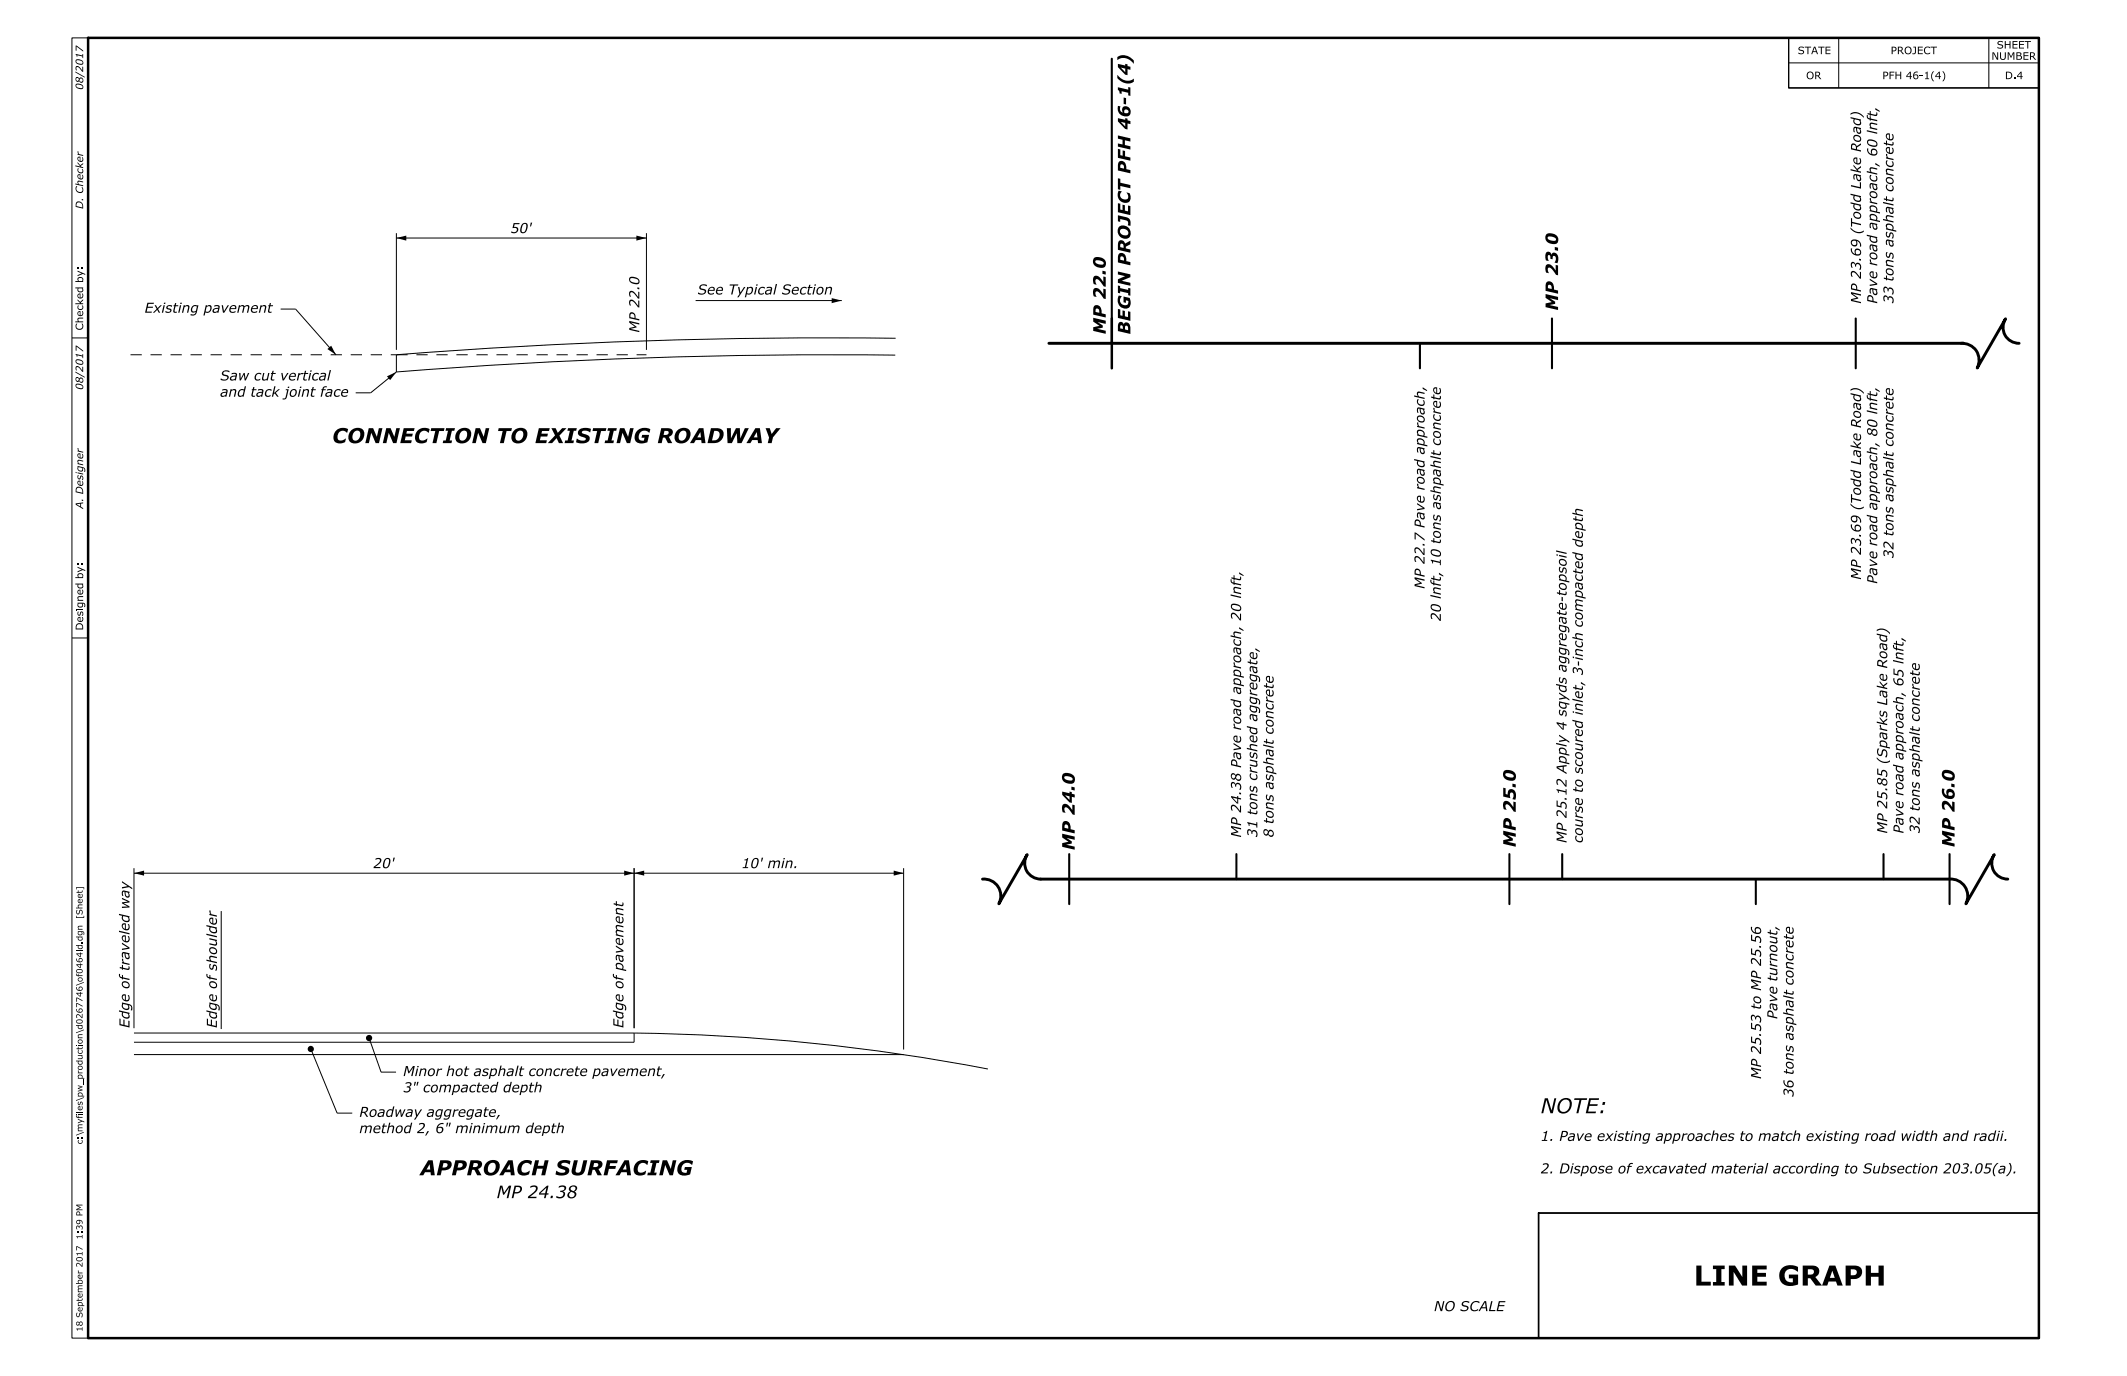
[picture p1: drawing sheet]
<svg xmlns="http://www.w3.org/2000/svg" width="432mm" height="279mm" viewBox="0 0 432 279" stroke-linecap="round" stroke-linejoin="round" font-family="sans-serif">
<g fill="none" stroke="#000" stroke-width=".2">
<path d="M14.6 7.7h3.3v264h-3.3zM17.9 7.7h345.2v10.2h50.8v228.4h-101.6v25.4h-294.4zM363.1 12.8h50.8M373.3 7.7v10.2M403.8 7.7v10.2M80.5 47.3v23.7M80.5 48.3h50.7M131.2 47.3v23.7M14.6 68.6h3.3M57 62.8h3l8.2 9.2M80.5 75.5l-5.3 4.3h-3M141.2 61h29.7"/>
<path d="M181.8 72.1a1115.3 1115.3 0 0 0-101.3 3.4M181.8 68.7a1116.4 1116.4 0 0 0-101.3 3.3v3.5M14.6 129.5h3.3M27.2 176.3v32.5M27.2 177.3h156.2M128.7 176.3v32.5M183.4 176.3v36.8M44.9 185v24M27.2 209.8h101.5M27.2 214.1h156.2M63.1 213l5.3 13h3.1M74.9 210.8l2.5 6.9h3"/>
<path d="M128.7 209.8a405.5 405.5 0 0 1 71.9 7.3M128.7 209.8v1.8h-101.5"/>
</g>
<path d="M26.5 72h54M80.5 72h50.7" fill="none" stroke="#000" stroke-width=".2" stroke-dasharray="2.3 1.8" stroke-linecap="butt"/>
<path d="M212.9 69.7h185.7M398.1 69.7a3.4 3.4 0 0 1 3.3 5l5.7-10a3.2 3.2 0 0 0 2.8 5M199.5 178.5a3.4 3.4 0 0 1 3.3 5l5.7-10a3.2 3.2 0 0 0 2.8 5h184.5a3.5 3.5 0 0 1 3.3 5l5.7-10a3.2 3.2 0 0 0 2.8 5" fill="none" stroke="#000" stroke-width=".59"/>
<g fill="#000">
<path d="M80.5 48.3l2-.5v1.1zM129.2 47.8l2 .5-2 .6zM66.5 70.9l.7-.7 1 1.8zM78.6 76.4l1.9-.9-1.3 1.7zM168.8 60.5l2.1 .5-2.1 .6zM27.2 177.3l2-.5v1zM126.7 176.8l2 .5-2 .5zM128.7 177.3l2.1-.5v1zM181.4 176.8l2 .5-2 .5z"/>
<path d="M15.3 14.5l1.9 1.1v.2l-1.9-1.1z" fill-rule="evenodd"/>
<path d="M226.8 15.2a2.43 2.43 0 0 0 3.4 .8v.6a2.49 2.49 0 0 1-3.4-.7z" fill-rule="evenodd"/>
<path d="M226.8 11.6a2.49 2.49 0 0 1 3.4 .7v.6a2.42 2.42 0 0 0-3.4-.7z" fill-rule="evenodd"/>
<path d="M392.4 14.5h.3a1.39 1.39 0 0 0 0 2h-.3a1.52 1.52 0 0 1 0-2z" fill-rule="evenodd"/>
<path d="M394.3 14.5h.2a1.52 1.52 0 0 1 0 2h-.2a1.39 1.39 0 0 0 0-2z" fill-rule="evenodd"/>
<path d="M15.8 36.8l.3-.1 .8 .2v.2l-.8-.2a.28 .28 0 0 0-.2 .2 .28 .28 0 0 0 .1 .3l.9 .2v.2l-1.6-.3v-.2l.6 .1-.2-.3z" fill-rule="evenodd"/>
<path d="M15.7 32.9l.6 .6 .6-.4v.2l-.5 .4 .5 .3v.1l-1.6-.3v-.2l1 .2-.6-.6z" fill-rule="evenodd"/>
<path d="M375.7 39.3v.3l.6 .1a.9 .9 0 0 0 .3 1.2 .9 .9 0 0 0 1.2-.2l-.2-.7 .2 .1v-.3zM376.5 39.8l.9 .2a.45 .45 0 0 1 .1 .7 .45 .45 0 0 1-.7 0 .58 .58 0 0 1-.3-.9z" fill-rule="evenodd"/>
<path d="M375.7 23.8v.2l.6 .2a.9 .9 0 0 0 .3 1.1 .9 .9 0 0 0 1.2-.1l-.2-.7h.2v-.2zM376.5 24.2l.9 .2a.45 .45 0 0 1 .1 .7 .45 .45 0 0 1-.7 0 .58 .58 0 0 1-.3-.9z" fill-rule="evenodd"/>
<path d="M375.7 23a2.06 2.06 0 0 1 2.7 .6v.3a1.94 1.94 0 0 0-2.7-.6z" fill-rule="evenodd"/>
<path d="M376.3 33.4l.7 .9 .8-.6v.3l-.7 .5 .2 .2 .5 .1v.3l-2.1-.5v-.3l1.3 .4-.7-.9z" fill-rule="evenodd"/>
<path d="M379 26.4l2.1 .5v.3l-2.1-.5z" fill-rule="evenodd"/>
<path d="M379 23.4h.2a.43 .43 0 0 0 .4 .6v-.4h.2v.5l1.3 .3v.2l-1.3-.3v.2h-.2v-.2a.68 .68 0 0 1-.6-.9z" fill-rule="evenodd"/>
<path d="M379.6 34.1l.4-.1 1.1 .2v.3l-.9-.3a.35 .35 0 0 0-.5 .3 .35 .35 0 0 0 .2 .4l1.2 .3v.3l-2.1-.5v-.3l.7 .2-.2-.4z" fill-rule="evenodd"/>
<path d="M382.4 29l.5 .1v-.6l.2 .1v.5l.7 .2a.29 .29 0 0 0 .4-.1 .29 .29 0 0 0 0-.4 .39 .39 0 0 1 .2 .5 .39 .39 0 0 1-.5 .2l-.8-.1v.1h-.2v-.2l-.5-.1z" fill-rule="evenodd"/>
<path d="M15.9 56.4l-.2 .3 .2 .4h-.6v.2h1.6v-.4a.61 .61 0 0 0-.3-.6 .61 .61 0 0 0-.7 .1zM16 56.5a.44 .44 0 0 1 .6 0 .44 .44 0 0 1 .1 .6h-.7l-.1-.4z" fill-rule="evenodd"/>
<path d="M15.3 58.4v.2h.5a.56 .56 0 0 0 .4 .8 .56 .56 0 0 0 .6-.8l.1-.2zM15.9 58.6h.7a.4 .4 0 0 1-.3 .6 .4 .4 0 0 1-.4-.6z" fill-rule="evenodd"/>
<path d="M107.7 45.2h.3l-.2 .8h-.2z" fill-rule="evenodd"/>
<path d="M157.5 57.7h.3l-.5 2.1h-.3z" fill-rule="evenodd"/>
<path d="M375.7 41.1v.2l.6 .2a.9 .9 0 0 0 .3 1.1 .9 .9 0 0 0 1.2-.1l-.2-.7h.2v-.2zM376.5 41.5l.9 .2a.45 .45 0 0 1 .1 .7 .45 .45 0 0 1-.7 0 .58 .58 0 0 1-.3-.9z" fill-rule="evenodd"/>
<path d="M375.7 46.2a1.95 1.95 0 0 0 2.7 .6v.3a2.07 2.07 0 0 1-2.7-.6z" fill-rule="evenodd"/>
<path d="M379 47.6v.3l.6 .2a.9 .9 0 0 0 .3 1.1 .9 .9 0 0 0 1.2-.1l-.2-.7h.2v-.3zM379.8 48.1l.9 .2a.45 .45 0 0 1 .1 .7 .45 .45 0 0 1-.7 0 .58 .58 0 0 1-.3-.9z" fill-rule="evenodd"/>
<path d="M382.3 41l2.1 .5v.2l-2.1-.4z" fill-rule="evenodd"/>
<path d="M382.9 43.8l.4-.1 1.1 .2v.3l-.9-.2a.35 .35 0 0 0-.5 .2 .35 .35 0 0 0 .2 .4l1.2 .3v.3l-2.1-.5v-.3l.7 .2-.2-.4z" fill-rule="evenodd"/>
<path d="M15.3 75.4l1.9 1.1v.2l-1.9-1.1z" fill-rule="evenodd"/>
<path d="M15.8 64.6l1.1-.1v.2h-.9l-.1 .2 .1 .4h.9v.1h-1.6v-.1h.6l-.2-.4z" fill-rule="evenodd"/>
<path d="M15.7 60.8l.6 .5 .6-.6v.3l-.5 .5 .5 .1v.2h-1.6v-.2h1l-.6-.6z" fill-rule="evenodd"/>
<path d="M48.6 79.2a.94 .94 0 0 0-.1 1.4l.7-.2v.2h.3l.4-2.2h-.2l-.2 .7-.4-.1zM48.8 79.4l.3-.2 .4 .1-.2 .9a.45 .45 0 0 1-.7 .1 .45 .45 0 0 1 0-.7z" fill-rule="evenodd"/>
<path d="M65.7 78.6l.7-.2-.1 .3a.43 .43 0 0 0-.6 .3h.4v.2h-.5l-.3 1.4h-.2l.3-1.4h-.2l.1-.2h.1z" fill-rule="evenodd"/>
<path d="M66.9 75.1h.3l-.5 2.2h-.3z" fill-rule="evenodd"/>
<path d="M287.7 79.6l.4-.1 1.1 .3v.2l-.9-.2a.35 .35 0 0 0-.5 .2 .35 .35 0 0 0 .2 .4l1.2 .4v.2l-2.1-.5v-.2l.7 .2-.2-.4z" fill-rule="evenodd"/>
<path d="M375.7 79.8v.3l.6 .1a.9 .9 0 0 0 .3 1.2 .9 .9 0 0 0 1.2-.2l-.2-.7 .2 .1v-.3zM376.5 80.3l.9 .2a.45 .45 0 0 1 .1 .7 .45 .45 0 0 1-.7 0 .58 .58 0 0 1-.3-.9z" fill-rule="evenodd"/>
<path d="M375.7 79.1a2.07 2.07 0 0 1 2.7 .6v.3a1.94 1.94 0 0 0-2.7-.6z" fill-rule="evenodd"/>
<path d="M55.7 78.4h.2l-.3 1.4 .9-.8h.4l-.9 .8 .6 .8h-.3l-.5-.7-.2 .2-.2 .5h-.2z" fill-rule="evenodd"/>
<path d="M287.1 93.2v.3l.6 .1a.9 .9 0 0 0 .4 1.1 .9 .9 0 0 0 1.1-.1l-.2-.7h.2v-.2zM288 93.7l.8 .2a.45 .45 0 0 1 .1 .6 .45 .45 0 0 1-.7 0 .58 .58 0 0 1-.2-.8z" fill-rule="evenodd"/>
<path d="M290.4 92.6l2.1 .4v.3l-2.1-.5z" fill-rule="evenodd"/>
<path d="M290.5 80.5l.5 .1v-.5h.2v.6l.7 .1a.29 .29 0 0 0 .4-.1 .29 .29 0 0 0 0-.3 .39 .39 0 0 1 .2 .5 .39 .39 0 0 1-.5 .2l-.8-.2v.2l-.2-.1v-.1l-.5-.1z" fill-rule="evenodd"/>
<path d="M291 98.8l.4-.1 1.1 .3v.2l-.9-.2a.35 .35 0 0 0-.5 .2 .35 .35 0 0 0 .2 .5l1.2 .3v.3l-2.1-.5v-.3l.7 .2-.2-.4z" fill-rule="evenodd"/>
<path d="M291 93.7l.4-.2 1.1 .3v.3l-.9-.3a.35 .35 0 0 0-.5 .2 .35 .35 0 0 0 .2 .5l1.2 .3v.3l-2.1-.5v-.3l.7 .2-.2-.4z" fill-rule="evenodd"/>
<path d="M375.7 97.1v.3l.6 .1a.9 .9 0 0 0 .3 1.1 .9 .9 0 0 0 1.2-.1l-.2-.7 .2 .1v-.3zM376.5 97.6l.9 .2a.45 .45 0 0 1 .1 .7 .45 .45 0 0 1-.7-.1 .58 .58 0 0 1-.3-.8z" fill-rule="evenodd"/>
<path d="M375.7 95.4v.2l.6 .2a.9 .9 0 0 0 .3 1.1 .9 .9 0 0 0 1.2-.1l-.2-.7h.2v-.2zM376.5 95.8l.9 .2a.45 .45 0 0 1 .1 .7 .45 .45 0 0 1-.7 0 .58 .58 0 0 1-.3-.9z" fill-rule="evenodd"/>
<path d="M376.3 89.5l.7 .8 .8-.6v.4l-.7 .4 .2 .3 .5 .1v.2l-2.1-.5v-.2l1.3 .3-.7-.9z" fill-rule="evenodd"/>
<path d="M379 83.3l2.1 .5v.2l-2.1-.4z" fill-rule="evenodd"/>
<path d="M379 80.2l.2 .1a.43 .43 0 0 0 .4 .6v-.5l.2 .1v.4l1.3 .3v.3l-1.3-.3v.2l-.2-.1v-.1a.68 .68 0 0 1-.6-1z" fill-rule="evenodd"/>
<path d="M379.6 90.9l.4-.1 1.1 .3v.2l-.9-.2a.35 .35 0 0 0-.5 .2 .35 .35 0 0 0 .2 .5l1.2 .3v.2l-2.1-.4v-.3l.7 .2-.2-.4z" fill-rule="evenodd"/>
<path d="M382.3 92.7l2.1 .5v.3l-2.1-.5z" fill-rule="evenodd"/>
<path d="M382.4 80.7l.5 .1v-.5h.2v.5l.7 .2a.29 .29 0 0 0 .4-.1 .29 .29 0 0 0 0-.4 .39 .39 0 0 1 .2 .5 .39 .39 0 0 1-.5 .3l-.8-.2v.2l-.2-.1v-.2l-.5-.1z" fill-rule="evenodd"/>
<path d="M382.9 95.5l.4-.1 1.1 .3v.2l-.9-.2a.35 .35 0 0 0-.5 .2 .35 .35 0 0 0 .2 .4l1.2 .4v.2l-2.1-.5v-.2l.7 .2-.2-.4z" fill-rule="evenodd"/>
<path d="M15.9 116.5l-.2 .3 .2 .4h-.6v.2h1.6v-.4a.61 .61 0 0 0-.3-.6 .61 .61 0 0 0-.7 .1zM16 116.6a.44 .44 0 0 1 .6 0 .44 .44 0 0 1 .1 .6h-.7l-.1-.3z" fill-rule="evenodd"/>
<path d="M15.3 118.5v.2h.5a.56 .56 0 0 0 .4 .8 .56 .56 0 0 0 .6-.7l.1-.3zM15.9 118.7h.7a.4 .4 0 0 1-.3 .6 .4 .4 0 0 1-.4-.6z" fill-rule="evenodd"/>
<path d="M249.8 117.6l.3 .1a.43 .43 0 0 0 .3 .6v-.5l.2 .1v.4l1.3 .3v.3l-1.3-.3v.2l-.2-.1v-.2a.68 .68 0 0 1-.6-.9z" fill-rule="evenodd"/>
<path d="M290.4 117.7l.2 .1a.43 .43 0 0 0 .4 .6v-.5l.2 .1v.4l1.3 .3v.3l-1.3-.3v.2l-.2-.1v-.2a.68 .68 0 0 1-.6-.9z" fill-rule="evenodd"/>
<path d="M315.9 111.8l2.1 .4v.3l-2.1-.5z" fill-rule="evenodd"/>
<path d="M316.1 120.2l.4 .1v-.5l.2 .1v.5l.8 .2a.29 .29 0 0 0 .3-.1 .29 .29 0 0 0 0-.4 .39 .39 0 0 1 .2 .5 .39 .39 0 0 1-.5 .2l-.8-.1v.1h-.2v-.2l-.4-.1z" fill-rule="evenodd"/>
<path d="M319.2 112.1v.2l.7 .2a.9 .9 0 0 0 .3 1.1 .9 .9 0 0 0 1.1-.1l-.1-.7h.1v-.2zM320.1 112.5l.9 .2a.45 .45 0 0 1 .1 .7 .45 .45 0 0 1-.7 0 .58 .58 0 0 1-.3-.9z" fill-rule="evenodd"/>
<path d="M319.2 109.4v.2l.7 .2a.9 .9 0 0 0 .3 1.1 .9 .9 0 0 0 1.1-.1l-.1-.7h.1v-.3zM320.1 109.8l.9 .2a.45 .45 0 0 1 .1 .7 .45 .45 0 0 1-.7 0 .58 .58 0 0 1-.3-.9z" fill-rule="evenodd"/>
<path d="M319.9 103.4l.3-.1 1.1 .3v.2l-.9-.2a.35 .35 0 0 0-.4 .2 .35 .35 0 0 0 .2 .5l1.1 .3v.2l-2.1-.5v-.2l.8 .2-.2-.4z" fill-rule="evenodd"/>
<path d="M375.7 102.2a1.95 1.95 0 0 0 2.7 .6v.3a2.07 2.07 0 0 1-2.7-.6z" fill-rule="evenodd"/>
<path d="M379 104.5v.3l.6 .1a.9 .9 0 0 0 .3 1.2 .9 .9 0 0 0 1.2-.2l-.2-.7 .2 .1v-.3zM379.8 105l.9 .2a.45 .45 0 0 1 .1 .7 .45 .45 0 0 1-.7 0 .58 .58 0 0 1-.3-.9z" fill-rule="evenodd"/>
<path d="M249.8 120.7l2.1 .5v.2l-2.1-.5z" fill-rule="evenodd"/>
<path d="M250.5 128.3l.4-.1 1 .3v.2l-.9-.2a.35 .35 0 0 0-.4 .2 .35 .35 0 0 0 .2 .5l1.1 .3v.2l-2.1-.4v-.3l.8 .2-.2-.4z" fill-rule="evenodd"/>
<path d="M256.6 139.1l.4 .1v-.5h.2v.6l.8 .1a.29 .29 0 0 0 .3-.1 .29 .29 0 0 0 0-.3 .39 .39 0 0 1 .3 .5 .39 .39 0 0 1-.6 .2l-.8-.2v.2l-.2-.1v-.1l-.4-.1z" fill-rule="evenodd"/>
<path d="M290.4 120.8l2.1 .5v.2l-2.1-.5z" fill-rule="evenodd"/>
<path d="M315.9 138.9v.2l.7 .2a.9 .9 0 0 0 .3 1.1 .9 .9 0 0 0 1.1-.1l-.1-.7h.1v-.2zM316.8 139.3l.9 .2a.45 .45 0 0 1 .1 .7 .45 .45 0 0 1-.7 0 .58 .58 0 0 1-.3-.9z" fill-rule="evenodd"/>
<path d="M319.9 128.6l.3-.1 1.1 .3v.2l-.9-.2a.35 .35 0 0 0-.4 .2 .35 .35 0 0 0 .2 .5l1.1 .3v.3l-2.1-.5v-.3l.8 .2-.2-.4z" fill-rule="evenodd"/>
<path d="M381 128.6v.3l.7 .1a.9 .9 0 0 0 .3 1.2 .9 .9 0 0 0 1.1-.2l-.1-.7 .1 .1v-.3zM381.9 129.1l.8 .2a.45 .45 0 0 1 .1 .7 .45 .45 0 0 1-.6 0 .58 .58 0 0 1-.3-.9z" fill-rule="evenodd"/>
<path d="M381 127.9a2.08 2.08 0 0 1 2.7 .6v.3a1.95 1.95 0 0 0-2.7-.6z" fill-rule="evenodd"/>
<path d="M381.6 138.3l.7 .9 .8-.6v.3l-.7 .5 .2 .2 .5 .1v.3l-2.1-.5v-.3l1.4 .3-.8-.9z" fill-rule="evenodd"/>
<path d="M384.3 134l2.1 .5v.3l-2.1-.5z" fill-rule="evenodd"/>
<path d="M384.3 130.9l.2 .1a.44 .44 0 0 0 .4 .6v-.5l.2 .1v.4l1.3 .3v.3l-1.3-.3v.2l-.2-.1v-.1a.68 .68 0 0 1-.6-1z" fill-rule="evenodd"/>
<path d="M387.8 136.5l.4 .1v-.5l.2 .1v.5l.8 .2a.29 .29 0 0 0 .3-.1 .29 .29 0 0 0 0-.4 .39 .39 0 0 1 .2 .5 .39 .39 0 0 1-.5 .2l-.8-.2v.2h-.2v-.2l-.4-.1z" fill-rule="evenodd"/>
<path d="M249.8 141.9v.3l.7 .1a.9 .9 0 0 0 .3 1.1 .9 .9 0 0 0 1.2-.1l-.2-.7 .1 .1v-.3zM250.7 142.4l.9 .2a.45 .45 0 0 1 .1 .7 .45 .45 0 0 1-.7-.1 .58 .58 0 0 1-.3-.8z" fill-rule="evenodd"/>
<path d="M253.1 147.4v.3l.7 .1a.9 .9 0 0 0 .3 1.2 .9 .9 0 0 0 1.2-.2l-.2-.7 .1 .1v-.3zM254 147.9l.9 .2a.45 .45 0 0 1 .1 .7 .45 .45 0 0 1-.7 0 .58 .58 0 0 1-.3-.9z" fill-rule="evenodd"/>
<path d="M253.8 151.2l.4-.1 1 .2v.3l-.9-.2a.35 .35 0 0 0-.4 .2 .35 .35 0 0 0 .2 .4l1.1 .3v.3l-2.1-.5v-.3l.8 .2-.2-.4z" fill-rule="evenodd"/>
<path d="M256.4 151.2l2.1 .4v.3l-2.1-.5z" fill-rule="evenodd"/>
<path d="M257.1 153.9l.4-.1 1 .3v.2l-.9-.2a.35 .35 0 0 0-.4 .2 .35 .35 0 0 0 .2 .5l1.1 .3v.3l-2.1-.5v-.3l.8 .2-.2-.4z" fill-rule="evenodd"/>
<path d="M315.9 150.8l2.1 .5v.3l-2.1-.5z" fill-rule="evenodd"/>
<path d="M319.2 146.2v.2l.7 .2a.9 .9 0 0 0 .3 1.1 .9 .9 0 0 0 1.1-.1l-.1-.7h.1v-.3zM320.1 146.6l.9 .2a.45 .45 0 0 1 .1 .7 .45 .45 0 0 1-.7 0 .58 .58 0 0 1-.3-.9z" fill-rule="evenodd"/>
<path d="M319.2 141.9l2.1 .5v.2l-2.1-.5z" fill-rule="evenodd"/>
<path d="M319.4 160.2l.4 .1v-.6l.2 .1v.5l.8 .2a.29 .29 0 0 0 .3-.1 .29 .29 0 0 0 0-.4 .39 .39 0 0 1 .2 .5 .39 .39 0 0 1-.5 .3l-.8-.2v.2l-.2-.1v-.2l-.4-.1z" fill-rule="evenodd"/>
<path d="M381.6 145.6l.7 .9 .8-.6v.3l-.7 .5 .2 .2 .5 .1v.3l-2.1-.5v-.3l1.4 .3-.8-.9z" fill-rule="evenodd"/>
<path d="M381 153.8a1.95 1.95 0 0 0 2.7 .6v.3a2.07 2.07 0 0 1-2.7-.6z" fill-rule="evenodd"/>
<path d="M384.3 155.2v.3l.7 .1a.9 .9 0 0 0 .3 1.2 .9 .9 0 0 0 1.1-.2l-.1-.7 .1 .1v-.3zM385.2 155.7l.8 .2a.46 .46 0 0 1 .1 .7 .46 .46 0 0 1-.6 0 .58 .58 0 0 1-.3-.9z" fill-rule="evenodd"/>
<path d="M385 141.6l.3-.1 1.1 .3v.2l-.9-.2a.35 .35 0 0 0-.5 .2 .35 .35 0 0 0 .2 .5l1.2 .3v.3l-2.1-.5v-.3l.8 .2-.2-.4z" fill-rule="evenodd"/>
<path d="M387.6 148.6l2.1 .5v.2l-2.1-.5z" fill-rule="evenodd"/>
<path d="M388.3 151.4l.3-.2 1.1 .3v.3l-.9-.3a.35 .35 0 0 0-.5 .3 .35 .35 0 0 0 .2 .4l1.2 .3v.3l-2.1-.5v-.3l.8 .2-.2-.4z" fill-rule="evenodd"/>
<path d="M79.9 174.2h.3l-.3 .7h-.2z" fill-rule="evenodd"/>
<path d="M154.6 174.2h.3l-.2 .7h-.2z" fill-rule="evenodd"/>
<path d="M15.4 197.7h.2l.1 .3h.1v-.2h.1v.2h.9v.2h-.9v.1l-.1-.1a.35 .35 0 0 1-.4-.5z" fill-rule="evenodd"/>
<path d="M15.9 183.7h.9v.1h-.8l-.1 .2 .1 .3h.8v.2h-1.4v-.2h.5l-.1-.3z" fill-rule="evenodd"/>
<path d="M15.4 193h1.4v.1h-1.4z" fill-rule="evenodd"/>
<path d="M15.4 191.9v.2h.4a.46 .46 0 0 0 .5 .6 .46 .46 0 0 0 .4-.6l.1-.2zM16 192.1h.5a.33 .33 0 0 1-.2 .5 .33 .33 0 0 1-.3-.5z" fill-rule="evenodd"/>
<path d="M16.5 191.3h.3v.2h-.3z" fill-rule="evenodd"/>
<path d="M15.4 190.2v.1h.4a.46 .46 0 0 0 .5 .7 .46 .46 0 0 0 .4-.7l.1-.1zM16 190.3h.5a.33 .33 0 0 1-.2 .6 .34 .34 0 0 1-.3-.6z" fill-rule="evenodd"/>
<path d="M15.4 200l1.6-.6v.1l-1.6 .7z" fill-rule="evenodd"/>
<path d="M15.4 180.2h1.7v.4h-.1v-.3h-1.4v.3h-.2z" fill-rule="evenodd"/>
<path d="M15.4 186h.2v.2h1.4v-.2h.1v.4h-1.7z" fill-rule="evenodd"/>
<path d="M24.2 189l2.1 .5v.2l-2.1-.5z" fill-rule="evenodd"/>
<path d="M24.2 185.6v.2l.6 .2a.91 .91 0 0 0 .3 1.1 .91 .91 0 0 0 1.2-.1l-.2-.7h.2v-.2zM25 186l.9 .2a.46 .46 0 0 1 .1 .7 .46 .46 0 0 1-.7 0 .58 .58 0 0 1-.3-.9z" fill-rule="evenodd"/>
<path d="M24.2 197.7l.2 .1a.43 .43 0 0 0 .4 .6v-.4h.2v.5l1.3 .3v.2l-1.3-.3v.2l-.2-.1v-.1a.69 .69 0 0 1-.6-1z" fill-rule="evenodd"/>
<path d="M41.9 189.6l2.1 .5v.2l-2.1-.5z" fill-rule="evenodd"/>
<path d="M41.9 187.8v.3l.7 .1a.91 .91 0 0 0 .3 1.2 .91 .91 0 0 0 1.1-.1l-.1-.8 .1 .1v-.3zM42.8 188.3l.9 .2a.46 .46 0 0 1 .1 .7 .46 .46 0 0 1-.7 0 .58 .58 0 0 1-.3-.9z" fill-rule="evenodd"/>
<path d="M41.9 197.7l.2 .1a.43 .43 0 0 0 .4 .6v-.4h.2v.5l1.3 .3v.2l-1.3-.3v.2l-.2-.1v-.1a.69 .69 0 0 1-.6-1z" fill-rule="evenodd"/>
<path d="M42.6 194.2l.3-.1 1.1 .2v.3l-.9-.2a.35 .35 0 0 0-.4 .2 .35 .35 0 0 0 .2 .4l1.1 .3v.3l-2.1-.5v-.3l.8 .2-.2-.4z" fill-rule="evenodd"/>
<path d="M124.4 197.7l.3 .1a.43 .43 0 0 0 .3 .6v-.4h.2v.5l1.4 .3v.2l-1.4-.3v.2l-.2-.1v-.1a.69 .69 0 0 1-.6-1z" fill-rule="evenodd"/>
<path d="M358.8 189.2l.5 .1v-.5h.2v.5l.8 .2a.29 .29 0 0 0 .3-.1 .29 .29 0 0 0 0-.3 .39 .39 0 0 1 .2 .5 .39 .39 0 0 1-.5 .2l-.8-.2v.2l-.2-.1v-.1l-.5-.2z" fill-rule="evenodd"/>
<path d="M362.1 190.1l.5 .1v-.6l.2 .1v.5l.8 .2a.29 .29 0 0 0 .3-.1 .29 .29 0 0 0 0-.4 .39 .39 0 0 1 .2 .5 .39 .39 0 0 1-.5 .3l-.8-.2v.1h-.2v-.2l-.5-.1z" fill-rule="evenodd"/>
<path d="M15.4 215.4v.1h.4a.46 .46 0 0 0 .5 .7 .46 .46 0 0 0 .4-.7l.1-.1zM16 215.5h.5a.33 .33 0 0 1-.2 .5 .33 .33 0 0 1-.3-.5z" fill-rule="evenodd"/>
<path d="M15.4 208.1v.2h.4a.46 .46 0 0 0 .5 .7 .46 .46 0 0 0 .4-.7l.1-.2zM16 208.3h.5a.33 .33 0 0 1-.2 .5 .33 .33 0 0 1-.3-.5z" fill-rule="evenodd"/>
<path d="M15.4 209.7l1.6-.7v.2l-1.6 .6z" fill-rule="evenodd"/>
<path d="M24.2 205.2v.2l.6 .2a.91 .91 0 0 0 .3 1.1 .91 .91 0 0 0 1.2-.1l-.2-.7h.2v-.3zM25 205.6l.9 .2a.46 .46 0 0 1 .1 .7 .46 .46 0 0 1-.7 0 .58 .58 0 0 1-.3-.9z" fill-rule="evenodd"/>
<path d="M41.9 205.2v.2l.7 .2a.91 .91 0 0 0 .3 1.1 .91 .91 0 0 0 1.1-.1l-.1-.7h.1v-.3zM42.8 205.6l.9 .2a.46 .46 0 0 1 .1 .7 .46 .46 0 0 1-.7 0 .58 .58 0 0 1-.3-.9z" fill-rule="evenodd"/>
<path d="M84.2 219.7h.3l-.3 .8h-.2z" fill-rule="evenodd"/>
<path d="M84.7 219.7h.3l-.3 .8h-.1z" fill-rule="evenodd"/>
<path d="M91.2 216.4h.2l-.2 .7a.5 .5 0 0 1 .7-.2 .5 .5 0 0 1 .3 .6l-.3 1h-.2l.2-.9a.35 .35 0 0 0-.2-.5 .35 .35 0 0 0-.5 .2l-.3 1.2h-.2z" fill-rule="evenodd"/>
<path d="M99.9 220.4a.94 .94 0 0 0-.1 1.4l.7-.2-.1 .2h.3l.5-2.1h-.3l-.1 .6-.4-.1zM100 220.6l.4-.1h.3l-.2 .9a.45 .45 0 0 1-.7 .1 .45 .45 0 0 1 .1-.7z" fill-rule="evenodd"/>
<path d="M101.6 216.4h.2l-.1 .7a.5 .5 0 0 1 .6-.2 .5 .5 0 0 1 .3 .6l-.2 1h-.3l.2-.9a.35 .35 0 0 0-.2-.5 .35 .35 0 0 0-.4 .2l-.4 1.2h-.2z" fill-rule="evenodd"/>
<path d="M102.6 220.4a.94 .94 0 0 0-.1 1.4l.7-.2v.2h.2l.5-2.1h-.2l-.2 .6-.4-.1zM102.7 220.6l.4-.1h.4l-.2 .9a.45 .45 0 0 1-.7 .1 .45 .45 0 0 1 0-.7z" fill-rule="evenodd"/>
<path d="M105 216.4h.3l-.5 2.1h-.3z" fill-rule="evenodd"/>
<path d="M124.4 205.2v.2l.7 .2a.91 .91 0 0 0 .3 1.1 .91 .91 0 0 0 1.2-.1l-.2-.7h.2v-.3zM125.3 205.6l.9 .2a.46 .46 0 0 1 .1 .7 .46 .46 0 0 1-.7 0 .58 .58 0 0 1-.3-.9z" fill-rule="evenodd"/>
<path d="M362 202.1l2.1 .5v.2l-2.1-.4z" fill-rule="evenodd"/>
<path d="M362.6 204.9l.4-.1 1.1 .2v.3l-.9-.2a.35 .35 0 0 0-.5 .2 .35 .35 0 0 0 .2 .4l1.2 .3v.3l-2.1-.5v-.2l.8 .1-.2-.4z" fill-rule="evenodd"/>
<path d="M15.4 226.5h.2l.1 .3h.1v-.3h.1v.3h.9v.2h-.9v.1l-.1-.1a.35 .35 0 0 1-.4-.5z" fill-rule="evenodd"/>
<path d="M15.4 225.7h1.4v.2h-1.4z" fill-rule="evenodd"/>
<path d="M15.4 230.4l1.6-.6v.2l-1.6 .6z" fill-rule="evenodd"/>
<path d="M15.4 223.4l1.6-.6v.1l-1.6 .6z" fill-rule="evenodd"/>
<path d="M79 228h.3l-.2 .7a.5 .5 0 0 1 .6-.2 .5 .5 0 0 1 .3 .6l-.2 1h-.3l.2-1a.35 .35 0 0 0-.2-.4 .35 .35 0 0 0-.4 .2l-.3 1.2h-.3z" fill-rule="evenodd"/>
<path d="M78.8 225.4a.94 .94 0 0 0-.1 1.4l.7-.2-.1 .2h.3l.5-2.1h-.3l-.1 .6-.5-.1zM78.9 225.6l.3-.2 .4 .1-.2 .9a.45 .45 0 0 1-.7 .1 .45 .45 0 0 1 0-.7z" fill-rule="evenodd"/>
<path d="M82.4 228.7a.75 .75 0 0 0-.4 .8 .75 .75 0 0 0 .6 .6l.4-.2-.1 .2h.3l.5-2.1h-.3l-.1 .6-.4-.1zM82.5 228.9l.4-.2 .3 .1-.2 .9a.45 .45 0 0 1-.6 .1 .45 .45 0 0 1 0-.7z" fill-rule="evenodd"/>
<path d="M90.7 228h.3l-.2 .8h-.2z" fill-rule="evenodd"/>
<path d="M91.2 228h.3l-.2 .8h-.2z" fill-rule="evenodd"/>
<path d="M107.1 228.7a.75 .75 0 0 0-.4 .8 .75 .75 0 0 0 .6 .6l.4-.2v.2h.2l.5-2.1h-.2l-.2 .6-.4-.1zM107.3 228.9l.3-.2 .4 .1-.2 .9a.45 .45 0 0 1-.7 .1 .45 .45 0 0 1 0-.7z" fill-rule="evenodd"/>
<path d="M108.9 219.7h.3l-.2 .7a.5 .5 0 0 1 .6-.2 .5 .5 0 0 1 .3 .6l-.2 1h-.3l.3-.9a.35 .35 0 0 0-.2-.5 .35 .35 0 0 0-.5 .2l-.3 1.2h-.3z" fill-rule="evenodd"/>
<path d="M113.4 228h.3l-.2 .7a.5 .5 0 0 1 .7-.2 .5 .5 0 0 1 .3 .6l-.3 1h-.2l.2-1a.35 .35 0 0 0-.2-.4 .35 .35 0 0 0-.5 .2l-.3 1.2h-.2z" fill-rule="evenodd"/>
<path d="M330.8 236.3l.7-.1-.1 .2a.43 .43 0 0 0-.6 .3h.5l-.1 .2h-.4l-.3 1.4h-.3l.3-1.4h-.2l.1-.2h.2z" fill-rule="evenodd"/>
<path d="M345.1 236.9a.94 .94 0 0 0-.1 1.4l.7-.2v.2h.3l.4-2.2h-.2l-.2 .7-.4-.1zM345.3 237.1l.3-.2 .4 .1-.2 .9a.45 .45 0 0 1-.7 .1 .45 .45 0 0 1 0-.7z" fill-rule="evenodd"/>
<path d="M347.8 229.5h.3l-.2 .8a.5 .5 0 0 1 .6-.3 .5 .5 0 0 1 .3 .7l-.2 1h-.2l.2-1a.35 .35 0 0 0-.2-.4 .35 .35 0 0 0-.5 .2l-.3 1.2h-.3z" fill-rule="evenodd"/>
<path d="M358.7 236.1h.3l-.5 2.2h-.3z" fill-rule="evenodd"/>
<path d="M364.4 229.5h.3l-.2 .8a.5 .5 0 0 1 .6-.3 .5 .5 0 0 1 .3 .7l-.2 1h-.2l.2-1a.35 .35 0 0 0-.2-.4 .35 .35 0 0 0-.5 .2l-.3 1.2h-.3z" fill-rule="evenodd"/>
<path d="M367.9 236.9a.94 .94 0 0 0-.1 1.4l.7-.2-.1 .2h.3l.5-2.2h-.3l-.1 .7-.4-.1zM368 237.1l.4-.2 .3 .1-.2 .9a.45 .45 0 0 1-.7 .1 .45 .45 0 0 1 .1-.7z" fill-rule="evenodd"/>
<path d="M382.4 236.1l-.5 2.2h.2a.95 .95 0 0 0 1.2-.4 .95 .95 0 0 0-.1-1.2l-.7 .2 .1-.8zM382.4 237.1a.45 .45 0 0 1 .7-.1 .45 .45 0 0 1 0 .7 .57 .57 0 0 1-.9 .3z" fill-rule="evenodd"/>
<path d="M383.6 230.3a.75 .75 0 0 0-.4 .8 .75 .75 0 0 0 .6 .6l.4-.2-.1 .2h.3l.5-2.2h-.3l-.1 .7-.5-.1zM383.7 230.5l.3-.2 .4 .1-.2 .9a.45 .45 0 0 1-.7 .1 .45 .45 0 0 1 0-.7z" fill-rule="evenodd"/>
<path d="M389.3 230.3a.75 .75 0 0 0-.4 .8 .75 .75 0 0 0 .6 .6l.4-.2v.2h.3l.4-2.2h-.2l-.2 .7-.4-.1zM389.5 230.5l.3-.2 .4 .1-.2 .9a.45 .45 0 0 1-.7 .1 .45 .45 0 0 1 0-.7z" fill-rule="evenodd"/>
<path d="M392.3 229.5h.2l-.2 .8a.5 .5 0 0 1 .7-.3 .5 .5 0 0 1 .3 .7l-.3 1h-.2l.2-1a.35 .35 0 0 0-.2-.4 .35 .35 0 0 0-.5 .2l-.3 1.2h-.2z" fill-rule="evenodd"/>
<path d="M398.4 230.3a.75 .75 0 0 0-.4 .8 .75 .75 0 0 0 .6 .6l.4-.2-.1 .2h.3l.5-2.2h-.3l-.1 .7-.4-.1zM398.5 230.5l.4-.2 .3 .1-.2 .9a.45 .45 0 0 1-.7 .1 .45 .45 0 0 1 0-.7z" fill-rule="evenodd"/>
<path d="M405.3 236.3l.4-.2a1.96 1.96 0 0 0-.6 2.7h-.3a2.01 2.01 0 0 1 .5-2.5z" fill-rule="evenodd"/>
<path d="M404 230.3a.75 .75 0 0 0-.4 .8 .75 .75 0 0 0 .6 .6l.4-.2-.1 .2h.3l.5-2.2h-.3l-.1 .7-.5-.1zM404.1 230.5l.3-.2 .4 .1-.2 .9a.45 .45 0 0 1-.7 .1 .45 .45 0 0 1 0-.7z" fill-rule="evenodd"/>
<path d="M407.8 236.1h.3a2.07 2.07 0 0 1-.6 2.7h-.3a1.95 1.95 0 0 0 .6-2.7z" fill-rule="evenodd"/>
<path d="M15.9 260l-.1 .2 .1 .3h-.5v.2h1.4v-.5a.55 .55 0 0 0-.9-.2zM16 260.1a.37 .37 0 0 1 .5-.1 .37 .37 0 0 1 .1 .5h-.6z" fill-rule="evenodd"/>
<circle cx="63.1" cy="213" r=".64"/>
<circle cx="74.9" cy="210.8" r=".63"/>
</g>
<path d="M225.7 11.9v57.8M288.3 69.7v5.1M315.1 64.7v10.1M376.7 64.7v10.1M217.1 173.4v10.2M251 173.4v5.1M306.4 173.4v10.2M317.1 173.4v5.1M356.4 178.5v5.1M382.4 173.4v5.1M395.8 173.4v10.2" fill="none" stroke="#000" stroke-width=".42"/>
<path d="M17.9 7.7h396v264h-396zM225.7 64.7v10.1" fill="none" stroke="#000" stroke-width=".51"/>
<path d="M312.3 246.3h101.6v25.4h-101.6z" fill="none" stroke="#000" stroke-width=".34"/>
<path d="M363.1 7.7h50.8v10.2h-50.8z" fill="none" stroke="#000" stroke-width=".25"/>
<text font-size="4.1" x="343.8" y="261">LINE GRAPH</text>
<g font-size="3">
<text x="67.4" y="90">CONNECTION TO EXISTING ROADWAY</text>
<text x="312.8" y="226.1">NOTE:</text>
<text x="85.3" y="238.6">APPROACH SURFACING</text>
</g>
<g font-size="2.5">
<text x="316.3" y="49.8" transform="rotate(-90 316.3 49.8)">0</text>
<text x="224.5" y="54.6" transform="rotate(-90 224.5 54.6)">0</text>
<text x="316.3" y="63.1" transform="rotate(-90 316.3 63.1)">M P 23.</text>
<text x="224.5" y="67.9" transform="rotate(-90 224.5 67.9)">M P 22.</text>
<text x="229.5" y="67.9" transform="rotate(-90 229.5 67.9)">BEGIN PROJECT PFH 46-1(4)</text>
<text x="218.2" y="159.3" transform="rotate(-90 218.2 159.3)">0</text>
<text x="307.7" y="158.7" transform="rotate(-90 307.7 158.7)">0</text>
<text x="396.8" y="158.7" transform="rotate(-90 396.8 158.7)">0</text>
<text x="218.2" y="172.6" transform="rotate(-90 218.2 172.6)">M P 24.</text>
<text x="307.7" y="172" transform="rotate(-90 307.7 172)">M P 25.</text>
<text x="396.8" y="172" transform="rotate(-90 396.8 172)">M P 26.</text>
<text x="100.8" y="243.3">MP 24.38</text>
</g>
<g font-size="2">
<text x="381.1" y="23.7" transform="rotate(-90 381.1 23.7)">t</text>
<text x="381.1" y="26.5" transform="rotate(-90 381.1 26.5)">nf,</text>
<text x="384.4" y="28.6" transform="rotate(-90 384.4 28.6)">e</text>
<text x="384.4" y="41.1" transform="rotate(-90 384.4 41.1)">tconcret</text>
<text x="103.6" y="47.3">50'</text>
<text x="377.8" y="52.1" transform="rotate(-90 377.8 52.1)">69 (Todd Lake Road)</text>
<text x="129.8" y="57.9" transform="rotate(-90 129.8 57.9)">0</text>
<text x="141.6" y="59.8">See Typical Section</text>
<text x="384.4" y="56" transform="rotate(-90 384.4 56)">ons asphal</text>
<text x="29.4" y="63.5">Existing pavement</text>
<text x="377.8" y="61.7" transform="rotate(-90 377.8 61.7)">MP 23.</text>
<text x="381.1" y="61.7" transform="rotate(-90 381.1 61.7)">Pave road approach,60 l</text>
<text x="384.4" y="61.7" transform="rotate(-90 384.4 61.7)">33 t</text>
<text x="129.8" y="67.5" transform="rotate(-90 129.8 67.5)">MP 22.</text>
<text x="44.7" y="77.3">Saw cut vertical</text>
<text x="44.7" y="80.6">and tack joint face</text>
<text x="292.5" y="80.2" transform="rotate(-90 292.5 80.2)">e</text>
<text x="381.1" y="83.4" transform="rotate(-90 381.1 83.4)">nf,</text>
<text x="381.1" y="80.6" transform="rotate(-90 381.1 80.6)">t</text>
<text x="384.4" y="80.4" transform="rotate(-90 384.4 80.4)">e</text>
<text x="292.5" y="92.6" transform="rotate(-90 292.5 92.6)">tconcret</text>
<text x="384.4" y="92.8" transform="rotate(-90 384.4 92.8)">tconcret</text>
<text x="384.4" y="107.8" transform="rotate(-90 384.4 107.8)">ons asphal</text>
<text x="289.2" y="110" transform="rotate(-90 289.2 110)">7 Pave road approach,</text>
<text x="292.5" y="109.4" transform="rotate(-90 292.5 109.4)">ons ashpahl</text>
<text x="318" y="112.6" transform="rotate(-90 318 112.6)">l</text>
<text x="377.8" y="108.1" transform="rotate(-90 377.8 108.1)">69 (Todd Lake Road)</text>
<text x="384.4" y="113.4" transform="rotate(-90 384.4 113.4)">32 t</text>
<text x="251.9" y="118" transform="rotate(-90 251.9 118)">t</text>
<text x="289.2" y="119.6" transform="rotate(-90 289.2 119.6)">MP 22.</text>
<text x="292.5" y="118.1" transform="rotate(-90 292.5 118.1)">t</text>
<text x="318" y="119.9" transform="rotate(-90 318 119.9)">opsoi</text>
<text x="321.3" y="115.5" transform="rotate(-90 321.3 115.5)">ed dept</text>
<text x="377.8" y="117.7" transform="rotate(-90 377.8 117.7)">MP 23.</text>
<text x="381.1" y="118.5" transform="rotate(-90 381.1 118.5)">Pave road approach,80 l</text>
<text x="251.9" y="120.8" transform="rotate(-90 251.9 120.8)">nf,</text>
<text x="292.5" y="120.8" transform="rotate(-90 292.5 120.8)">nf,10 t</text>
<text x="318" y="124" transform="rotate(-90 318 124)">e-t</text>
<text x="292.5" y="126.1" transform="rotate(-90 292.5 126.1)">20 l</text>
<text x="386.4" y="131.3" transform="rotate(-90 386.4 131.3)">t</text>
<text x="255.2" y="134" transform="rotate(-90 255.2 134)">e,</text>
<text x="321.3" y="133.4" transform="rotate(-90 321.3 133.4)">nch com pact</text>
<text x="386.4" y="134.1" transform="rotate(-90 386.4 134.1)">nf,</text>
<text x="389.7" y="136.2" transform="rotate(-90 389.7 136.2)">e</text>
<text x="258.5" y="138.8" transform="rotate(-90 258.5 138.8)">e</text>
<text x="321.3" y="139.2" transform="rotate(-90 321.3 139.2)">,3-i</text>
<text x="321.3" y="144.5" transform="rotate(-90 321.3 144.5)">nl</text>
<text x="389.7" y="148.6" transform="rotate(-90 389.7 148.6)">tconcret</text>
<text x="258.5" y="151.2" transform="rotate(-90 258.5 151.2)">tconcret</text>
<text x="318" y="150.9" transform="rotate(-90 318 150.9)">y 4 sqyds aggregat</text>
<text x="251.9" y="160.5" transform="rotate(-90 251.9 160.5)">38 Pave road approach,20 l</text>
<text x="318" y="161.6" transform="rotate(-90 318 161.6)">12 Appl</text>
<text x="321.3" y="159.9" transform="rotate(-90 321.3 159.9)">o scoured i et</text>
<text x="383.1" y="159.7" transform="rotate(-90 383.1 159.7)">85 (Sparks Lake Road)</text>
<text x="255.2" y="164.4" transform="rotate(-90 255.2 164.4)">ons crushed aggregat</text>
<text x="258.5" y="166.2" transform="rotate(-90 258.5 166.2)">ons asphal</text>
<text x="389.7" y="163.6" transform="rotate(-90 389.7 163.6)">ons asphal</text>
<text x="251.9" y="170.1" transform="rotate(-90 251.9 170.1)">MP 24.</text>
<text x="255.2" y="170.1" transform="rotate(-90 255.2 170.1)">31 t</text>
<text x="258.5" y="170.1" transform="rotate(-90 258.5 170.1)">8 t</text>
<text x="318" y="171.2" transform="rotate(-90 318 171.2)">MP 25.</text>
<text x="321.3" y="171.2" transform="rotate(-90 321.3 171.2)">course t</text>
<text x="383.1" y="169.3" transform="rotate(-90 383.1 169.3)">MP 25.</text>
<text x="386.4" y="169.3" transform="rotate(-90 386.4 169.3)">Pave road approach,65 l</text>
<text x="389.7" y="169.3" transform="rotate(-90 389.7 169.3)">32 t</text>
<text x="75.8" y="176.3">20'</text>
<text x="150.5" y="176.3">10' min.</text>
<text x="26.3" y="189" transform="rotate(-90 26.3 189)">ed way</text>
<text x="44" y="189.6" transform="rotate(-90 44 189.6)">der</text>
<text x="357.5" y="191.6" transform="rotate(-90 357.5 191.6)">56</text>
<text x="360.8" y="188.9" transform="rotate(-90 360.8 188.9)">,</text>
<text x="364.1" y="189.7" transform="rotate(-90 364.1 189.7)">e</text>
<text x="26.3" y="196" transform="rotate(-90 26.3 196)">r</text>
<text x="357.5" y="203.9" transform="rotate(-90 357.5 203.9)">o MP 25.</text>
<text x="360.8" y="198.2" transform="rotate(-90 360.8 198.2)">urnout</text>
<text x="364.1" y="202.2" transform="rotate(-90 364.1 202.2)">tconcret</text>
<text x="26.3" y="208.7" transform="rotate(-90 26.3 208.7)">Edge oftavel</text>
<text x="44" y="208.7" transform="rotate(-90 44 208.7)">Edge ofshoul</text>
<text x="126.6" y="208.7" transform="rotate(-90 126.6 208.7)">Edge ofpavem ent</text>
<text x="357.5" y="209.5" transform="rotate(-90 357.5 209.5)">53 t</text>
<text x="360.8" y="206.9" transform="rotate(-90 360.8 206.9)">Pave t</text>
<text x="81.8" y="221.8">3&quot; compacted depth</text>
<text x="81.8" y="218.5">Minor hot asphalt concrete pavement,</text>
<text x="357.5" y="219.1" transform="rotate(-90 357.5 219.1)">MP 25.</text>
<text x="364.1" y="217.1" transform="rotate(-90 364.1 217.1)">ons asphal</text>
<text x="72.9" y="226.8">Roadway aggregate,</text>
<text x="364.1" y="222.8" transform="rotate(-90 364.1 222.8)">36 t</text>
<text x="72.9" y="230.1">method 2, 6&quot; minimum depth</text>
<text x="312.8" y="231.7">1. Pave existing approaches to match existing road width and radii.</text>
<text x="312.8" y="238.3">2. Dispose of excavated material according to Subsection 203.05(a).</text>
<text x="291.1" y="266.2">NO SCALE</text>
</g>
<g font-size="1.5">
<text x="364.9" y="11">STATE</text>
<text x="383.8" y="11">PROJECT</text>
<text x="405.3" y="9.9">SHEET</text>
<text x="366.7" y="16.1">OR</text>
<text x="382.1" y="16.1">PFH 46-1(4)</text>
<text x="404.3" y="12.1">NUMBER</text>
<text x="407" y="16.1">D.</text>
<text x="409.4" y="16.1">4</text>
<text x="16.9" y="18.2" transform="rotate(-90 16.9 18.2)">08/2017</text>
<text x="16.9" y="42.4" transform="rotate(-90 16.9 42.4)">D.Checker</text>
<text x="16.9" y="67.1" transform="rotate(-90 16.9 67.1)">Checked by:</text>
<text x="16.9" y="79.2" transform="rotate(-90 16.9 79.2)">08/2017</text>
<text x="16.9" y="95.9" transform="rotate(-90 16.9 95.9)">gner</text>
<text x="16.9" y="103.3" transform="rotate(-90 16.9 103.3)">A.Desi</text>
<text x="16.9" y="123.5" transform="rotate(-90 16.9 123.5)">gned by:</text>
<text x="16.9" y="128" transform="rotate(-90 16.9 128)">Desi</text>
</g>
<g font-size="1.3">
<text x="16.8" y="191.1" transform="rotate(-90 16.8 191.1)">dgn</text>
<text x="16.8" y="186.6" transform="rotate(-90 16.8 186.6)">[Sheet</text>
<text x="16.8" y="197.7" transform="rotate(-90 16.8 197.7)">0464l</text>
<text x="16.8" y="212.5" transform="rotate(-90 16.8 212.5)">i</text>
<text x="16.8" y="226.5" transform="rotate(-90 16.8 226.5)">ies\pw_producton\d0267746\of</text>
<text x="16.8" y="232.4" transform="rotate(-90 16.8 232.4)">c:\m yfl</text>
<text x="16.8" y="251.7" transform="rotate(-90 16.8 251.7)">1:39 PM</text>
<text x="16.8" y="263.6" transform="rotate(-90 16.8 263.6)">em ber2017</text>
<text x="16.8" y="270.4" transform="rotate(-90 16.8 270.4)">18 Sept</text>
</g>
</svg>
